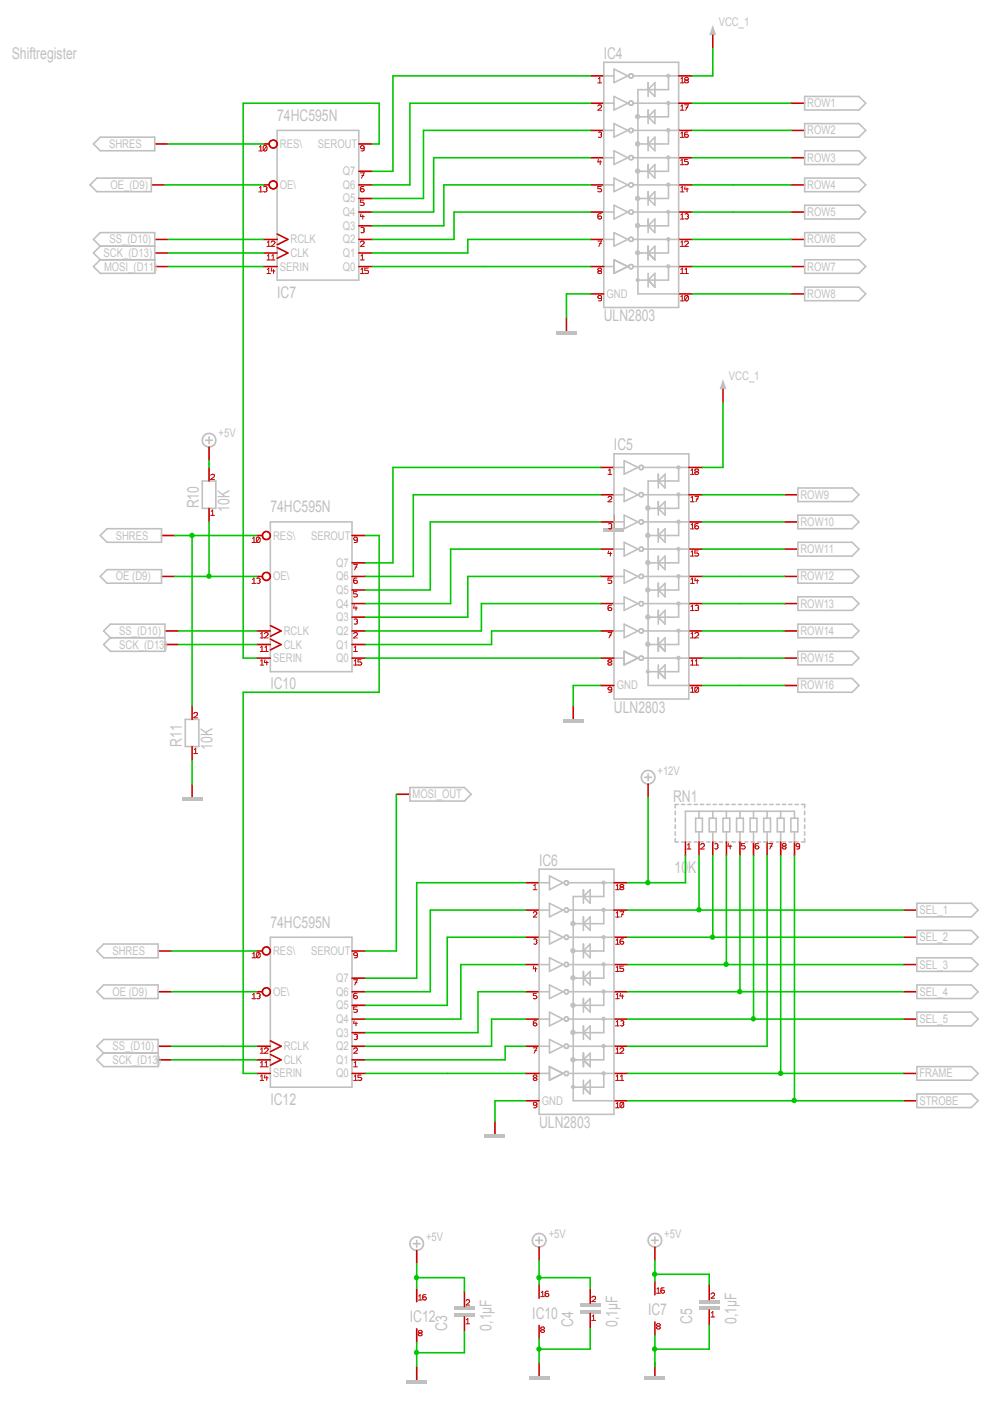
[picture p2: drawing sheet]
<svg xmlns="http://www.w3.org/2000/svg" width="210mm" height="297mm" viewBox="0 0 210 297" stroke-linecap="round" stroke-linejoin="round" font-family="sans-serif">
<path d="M121.5 149.6v2.9" fill="none" stroke="#c80000" stroke-width=".34"/>
<path d="M119.4 152.5h4.3v.7h-4.3z" fill-rule="evenodd" fill="#c0c0c0"/>
<path d="M130.2 109.2v2.9" fill="none" stroke="#c80000" stroke-width=".34"/>
<path d="M128 112.1h4.3v.7h-4.3z" fill-rule="evenodd" fill="#c0c0c0"/>
<path d="M84 168.4h2.9" fill="none" stroke="#c80000" stroke-width=".34"/>
<path d="M86.9 167h11.6l1.4 1.4-1.4 1.4h-11.6z" fill="none" stroke="#c0c0c0" stroke-width=".34"/>
<g fill="#c0c0c0">
<path d="M148.2 275.6h4.4v.7h-4.4z" fill-rule="evenodd"/>
<path d="M148.2 277h4.4v.7h-4.4z" fill-rule="evenodd"/>
</g>
<path d="M150.4 272.4v3.2M150.4 277.7v3.3" fill="none" stroke="#c80000" stroke-width=".34"/>
<path d="M150.7 274.4l.3-.3 .4 .1v.5l-.7 .6h.8M150.7 279.2h.8M150.8 278.4l.3-.3v1.1" fill="none" stroke="#c80000" stroke-width=".21"/>
<g fill="#c0c0c0">
<path d="M123 276.3h4.3v.7h-4.3z" fill-rule="evenodd"/>
<path d="M123 277.7h4.3v.8h-4.3z" fill-rule="evenodd"/>
</g>
<path d="M125.1 273.1v3.2M125.1 278.5v3.2" fill="none" stroke="#c80000" stroke-width=".34"/>
<path d="M125.5 275.1a.42 .42 0 0 1 .4-.3 .42 .42 0 0 1 .4 .3l-.1 .3-.7 .6h.8M125.5 280h.8M125.6 279.1l.3-.3v1.2" fill="none" stroke="#c80000" stroke-width=".21"/>
<g fill="#c0c0c0">
<path d="M96.3 277h4.3v.7h-4.3z" fill-rule="evenodd"/>
<path d="M96.3 278.5h4.3v.7h-4.3z" fill-rule="evenodd"/>
</g>
<g fill="none" stroke="#c80000" stroke-width=".34">
<path d="M44.3 99.1v2.9M44.3 107.8v2.9M40.7 149.6v2.9M40.7 158.3v2.9M145.3 178.5v2.9M148.2 178.5v2.9M151.1 178.5v2.9M154 178.5v2.9M156.9 178.5v2.9M159.8 178.5v2.9M162.6 178.5v2.9M165.5 178.5v2.9"/>
<path d="M168.4 178.5v2.9M111.4 198.7h2.9M111.4 193h2.9M111.4 187.2h2.9M130.2 198.7h2.9M111.4 204.5h2.9M111.4 210.3h2.9M111.4 216.1h2.9M130.2 204.5h2.9M130.2 210.3h2.9M130.2 216.1h2.9M111.4 221.8h2.9"/>
<path d="M111.4 233.4h2.9M130.2 221.8h2.9M130.2 227.6h2.9M130.2 233.4h2.9M98.5 273.8v3.2M98.5 279.2v3.2"/>
</g>
<g fill="none" stroke="#c80000" stroke-width=".21">
<path d="M44.7 100.8a.42 .42 0 0 1 .4-.3 .42 .42 0 0 1 .4 .4l-.8 .7h.8M44.7 109.3h.8M44.8 108.4l.3-.3v1.2M41.1 151.3a.42 .42 0 0 1 .4-.3 .42 .42 0 0 1 .4 .3l-.1 .3-.7 .6h.8M41.1 159.8h.8M41.2 158.9l.3-.3v1.2M145.8 179.2l.3-.3v1.1M148.5 179.2a.42 .42 0 0 1 .4-.4 .42 .42 0 0 1 .5 .4l-.1 .2-.8 .6h.9M151.6 178.9a.41 .41 0 0 1 .4 0 .41 .41 0 0 1 .2 .3l-.1 .2M152.1 179.4h.1M152.1 179.4l.1 .3a.42 .42 0 0 1-.6 .2M154.4 178.9l-.1 .5h.9"/>
<path d="M154.8 179.2v.8M157.9 178.9h-.7v.4h.5l.3 .4a.51 .51 0 0 1-.8 .2M160.8 178.9h-.6l-.1 .8a.4 .4 0 0 0 .5 .3 .4 .4 0 0 0 .2-.6 .45 .45 0 0 0-.7 .2M163 178.9h.8l-.6 1.1M163.3 179.4h.4M165.9 179l.2-.1h.4l.2 .1v.2l-.8 .4 .2 .4h.4l.2-.4-.8-.4zM169.5 179.2l-.4 .3-.3-.3a.39 .39 0 0 1 .4-.4 .39 .39 0 0 1 .3 .4v.7l-.6 .1M113.1 193.6a.39 .39 0 0 1 .4-.3 .39 .39 0 0 1 .3 .4l-.7 .7h.7M113.1 188.6h.7M113.2 199.2l.2-.1 .3 .1v.4M113.2 187.8l.3-.3v1.1M113.7 199.6h.1"/>
<path d="M113.7 199.6l.1 .3a.42 .42 0 0 1-.6 .2M130.6 199.3l.3-.2v1.1M132.2 199.1l-.6 .1-.2 .7a.42 .42 0 0 0 .4 .3 .42 .42 0 0 0 .4-.3v-.1a.44 .44 0 0 0-.4-.3 .44 .44 0 0 0-.4 .3M145.7 180h.8M113.2 204.9l-.1 .5h.7M113.5 205.1v.9M113.7 210.6h-.6v.5h.4l.3 .3-.1 .3-.2 .1-.4-.1M113.7 216.4l-.5 .1-.1 .8a.39 .39 0 0 0 .4 .2 .39 .39 0 0 0 .3-.4 .41 .41 0 0 0-.3-.2 .41 .41 0 0 0-.4 .2M130.5 206h.8M130.5 211.8h.8M130.5 217.5h.8M130.5 200.2h.8"/>
<path d="M130.6 205.1l.3-.2v1.1M130.6 210.9l.3-.3v1.2M130.6 216.7l.3-.3v1.1M131.6 216.5a.41 .41 0 0 1 .4-.1 .41 .41 0 0 1 .2 .4v.2M131.6 210.6l-.2 .6h.8M132 210.9v.9M132 217h.2M132.2 204.9h-.8v.4h.6l.2 .3-.2 .4-.6-.1M132.2 217v.3a.44 .44 0 0 1-.6 .1M113.1 222.2h.7l-.6 1.1M113.4 222.7h.3M113.8 234.1a.39 .39 0 0 1-.4 .3 .39 .39 0 0 1-.3-.4 .39 .39 0 0 1 .4-.3 .39 .39 0 0 1 .3 .3l-.1 .7-.5 .2"/>
<path d="M130.5 223.3h.8M130.5 229.1h.8M130.5 234.9h.8M130.6 222.5l.3-.3v1.1M130.6 228.2l.3-.3v1.2M130.6 234l.3-.3v1.2M131.4 222.5a.42 .42 0 0 1 .4-.3 .42 .42 0 0 1 .4 .3v.2l-.8 .6h.8M131.4 229.1h.8M131.6 228.2l.3-.3v1.2M132.2 233.8v.9l-.2 .2-.4-.2M132.2 233.8a.45 .45 0 0 0-.8 .2l.2 .7M132.2 233.8l-.6 .9"/>
<path d="M98.8 275.8l.3-.3 .4 .2v.4l-.7 .6h.8M98.9 279.8l.3-.2v1.1M98.8 280.7h.8"/>
</g>
<g fill="none" stroke="#c0c0c0" stroke-width=".34">
<path d="M42.9 102h2.9v5.8h-2.9zM39.3 152.5h2.9v5.8h-2.9zM143.2 172v.7M143.2 173.5v.7M143.2 174.9v.7M143.2 176.4v.7M143.2 177.8v.7h.6M143.8 170.6h-.6v.7M144.5 170.6h.7M144.5 178.5h.7M145.8 170.6h.7M145.8 178.5h.7"/>
<path d="M147.2 170.6h.7M147.2 178.5h.7M147.5 173.5h1.4v2.9h-1.4zM148.2 172v1.5M148.2 176.4v2.1M148.5 170.6h.7M148.5 178.5h.7M149.9 170.6h.6M149.9 178.5h.6M150.4 173.5h1.4v2.9h-1.4zM151.1 172v1.5M151.1 176.4v2.1"/>
<path d="M151.2 170.6h.6M151.2 178.5h.6M152.5 170.6h.7M152.5 178.5h.7M153.3 173.5h1.4v2.9h-1.4zM153.9 170.6h.7M153.9 178.5h.7M154 172v1.5M154 176.4v2.1M155.2 170.6h.7M155.2 178.5h.7M156.2 173.5h1.4v2.9h-1.4z"/>
<path d="M156.5 170.6h.7M156.5 178.5h.7M156.9 172v1.5M156.9 176.4v2.1M157.9 170.6h.6M157.9 178.5h.6M159 173.5h1.5v2.9h-1.5zM159.2 170.6h.7M159.2 178.5h.7M159.8 172v1.5M159.8 176.4v2.1M160.6 170.6h.6"/>
<path d="M160.6 178.5h.6M161.9 170.6h.7M161.9 178.5h.7M161.9 173.5h1.5v2.9h-1.5zM162.6 172v1.5M162.6 176.4v2.1M163.2 170.6h.7M163.2 178.5h.7M164.6 170.6h.6M164.6 178.5h.6M164.8 173.5h1.4v2.9h-1.4zM165.5 172v1.5"/>
<path d="M165.5 176.4v2.1M165.9 170.6h.7M165.9 178.5h.7M167.3 170.6h.6M167.3 178.5h.6M167.7 173.5h1.5v2.9h-1.5zM168.4 173.5v-1.5h-23.1v6.5M168.4 176.4v2.1M168.6 170.6h.6M168.6 178.5h.6M169.9 170.6h.7v.7M170.6 172v.7"/>
<path d="M170.6 173.5v.7M170.6 174.9v.7M170.6 176.4v.7M170.6 177.8v.7h-.7M114.3 184.3h15.9v52h-15.9z"/>
</g>
<g fill="#c0c0c0">
<circle cx="121.5" cy="224.7" r=".57"/>
<circle cx="121.5" cy="218.9" r=".57"/>
<circle cx="121.5" cy="213.1" r=".57"/>
<circle cx="121.5" cy="207.3" r=".57"/>
<circle cx="121.5" cy="201.6" r=".57"/>
<circle cx="121.5" cy="195.8" r=".57"/>
</g>
<g fill="none" stroke="#c0c0c0" stroke-width=".34">
<path d="M121.5 195.8h4.4M123.7 188.6v2.9M123.7 194.4v2.9M123.7 190.1l1.4-1.5v2.9zM125.1 194.4v2.9l-1.4-1.5zM125.9 190.1h-4.4v43.3h8.7M121.5 201.6h4.4M121.5 207.4h4.4M121.5 213.1h4.4M121.5 218.9h4.4M123.7 200.2v2.9M123.7 206v2.8"/>
<path d="M123.7 211.7v2.9M123.7 217.5v2.9M123.7 218.9l1.4-1.4v2.9zM125.1 200.2v2.9l-1.4-1.5zM125.1 206v2.8l-1.4-1.4zM125.1 211.7v2.9l-1.4-1.5zM121.5 224.7h4.4M123.7 223.3v2.8M125.1 223.3v2.8l-1.4-1.4z"/>
</g>
<g fill="#c0c0c0">
<circle cx="128" cy="221.8" r=".46"/>
<circle cx="128" cy="216" r=".45"/>
<circle cx="128" cy="210.2" r=".46"/>
<circle cx="128" cy="204.4" r=".45"/>
<circle cx="128" cy="198.7" r=".45"/>
<circle cx="128" cy="192.9" r=".46"/>
<circle cx="128" cy="187.1" r=".45"/>
</g>
<g fill="none" stroke="#c0c0c0" stroke-width=".34">
<path d="M114.3 187.2h2.2M114.3 193h2.2M114.3 198.7h2.2M116.5 185.7l2.9 1.5-2.9 1.4zM116.5 191.5l2.9 1.5-2.9 1.4zM116.5 197.3l2.9 1.4-2.9 1.5zM120.5 187.2h9.7M120.5 193h9.7M120.5 198.7h9.7M128 187.2v2.9h-2.1M128 193v2.8h-2.1M128 198.7v2.9h-2.1"/>
<path d="M114.3 204.5h2.2M114.3 216.1h2.2M114.3 210.3h2.2M116.5 203.1l2.9 1.4-2.9 1.5zM116.5 208.8l2.9 1.5-2.9 1.4zM116.5 214.6l2.9 1.5-2.9 1.4zM120.5 204.5h9.7M120.5 216.1h9.7M120.5 210.3h9.7M128 204.5v2.9h-2.1M128 210.3v2.8h-2.1M128 216.1v2.8h-2.1"/>
<path d="M114.3 221.8h2.2M116.5 226.1l2.9 1.5-2.9 1.4zM120.5 221.8h9.7M128 221.8v2.9h-2.1"/>
<circle cx="120.1" cy="198.7" r=".46"/>
<circle cx="120.1" cy="192.9" r=".45"/>
<circle cx="120.1" cy="187.2" r=".45"/>
<circle cx="120.1" cy="204.5" r=".45"/>
<circle cx="120.1" cy="210.3" r=".46"/>
<circle cx="120.1" cy="216.1" r=".45"/>
<circle cx="120.1" cy="221.8" r=".46"/>
</g>
<path d="M130.2 187.2h2.9M130.2 193h2.9" fill="none" stroke="#c80000" stroke-width=".34"/>
<path d="M130.5 188.6h.8M130.5 194.4h.8M130.6 187.8l.3-.3v1.1M130.6 193.6l.3-.3v1.1M131.4 187.7v.2l.8 .4v.2l-.2 .1-.6-.1v-.2l.8-.4v-.2l-.2-.2zM131.4 193.3h.8l-.5 1.1M131.7 193.8h.5" fill="none" stroke="#c80000" stroke-width=".21"/>
<g fill="#c0c0c0">
<circle cx="128" cy="227.6" r=".45"/>
<circle cx="121.5" cy="230.4" r=".45"/>
</g>
<g fill="none" stroke="#c0c0c0" stroke-width=".34">
<path d="M130.2 96.2h15.9v52h-15.9zM114.3 227.6h2.2M116.5 220.4l2.9 1.4-2.9 1.5zM116.5 226.1l2.9 1.5-2.9 1.4zM120.8 227.6h9.4M123.7 223.3v2.8M123.7 229v2.9M123.7 224.7l1.4 1.4M125.1 229v2.9l-1.4-1.4zM128 227.6v2.9h-6.5"/>
<circle cx="120.1" cy="227.6" r=".46"/>
</g>
<g fill="none" stroke="#c80000" stroke-width=".34">
<path d="M127.3 99.1h2.9M127.3 116.4h2.9M127.3 110.7h2.9M127.3 104.9h2.9M146.1 116.4h2.8M146.1 110.7h2.8M127.3 122.2h2.9M127.3 128h2.9M127.3 133.8h2.9M146.1 122.2h2.8M146.1 128h2.8M146.1 133.8h2.8"/>
<path d="M146.1 139.5h2.8M127.3 145.3h2.9M146.1 145.3h2.8M111.4 227.6h2.9"/>
</g>
<g fill="none" stroke="#c80000" stroke-width=".21">
<path d="M129 99.7l.3-.3v1.2M128.9 105.5a.42 .42 0 0 1 .5-.3 .42 .42 0 0 1 .3 .4l-.8 .8h.8M128.9 100.6h.8M129 111.1a.41 .41 0 0 1 .5-.1 .41 .41 0 0 1 .2 .4l-.1 .2M129 116.8l-.1 .5h.8M129.4 117.1v.8M129.5 111.6h.1M129.6 111.6l.1 .2a.42 .42 0 0 1-.7 .3M146.4 117.9h.8M146.4 112.1h.8M146.5 111.3l.3-.3v1.1M146.5 117.1l.3-.3v1.1"/>
<path d="M148 116.8h-.7v.5h.7l.1 .3a.54 .54 0 0 1-.8 .2M148 111l-.6 .1-.1 .7a.39 .39 0 0 0 .5 .3 .39 .39 0 0 0 .2-.5 .42 .42 0 0 0-.7 .2M128.9 134.1h.8l-.6 1.2M129.2 134.7h.4M129.6 122.6h-.7v.4l.7 .1 .1 .3a.51 .51 0 0 1-.8 .2M129.6 128.3l-.6 .1-.1 .8a.42 .42 0 0 0 .4 .3 .42 .42 0 0 0 .4-.3v-.1a.44 .44 0 0 0-.4-.3 .44 .44 0 0 0-.4 .3M146.4 123.7h.8M146.4 129.5h.8M146.4 135.3h.8M146.5 122.9l.3-.3v1.1M146.5 128.6l.3-.3v1.2M146.5 134.4l.3-.3v1.2"/>
<path d="M147.3 134.4a.39 .39 0 0 1 .5-.3 .39 .39 0 0 1 .2 .6l-.7 .6h.8M147.4 128.4a.42 .42 0 0 1 .7 .2l-.1 .3M147.4 122.6l-.1 .5h.8M147.8 122.9v.8M147.9 128.9h.1M148 128.9l.1 .3a.45 .45 0 0 1-.7 .2M129.7 146a.42 .42 0 0 1-.4 .3 .42 .42 0 0 1-.4-.4 .44 .44 0 0 1 .4-.2 .44 .44 0 0 1 .4 .2l-.1 .8-.6 .1M146.4 141h.8M146.4 146.8h.8M146.5 140.2l.3-.3v1.1M146.5 145.9l.3-.2v1.1M147.3 141h.8"/>
<path d="M147.4 140.2l.3-.3v1.1M148 145.8l.1 .7a.47 .47 0 0 1-.7 .2M148 145.8a.47 .47 0 0 0-.7 .1l.1 .8M148 145.8l-.6 .9M113.2 227.9l-.1 .4 .7 .4-.1 .4h-.5l-.1-.2v-.2l.7-.4-.1-.4z"/>
</g>
<g fill="#c0c0c0">
<circle cx="137.4" cy="136.6" r=".57"/>
<circle cx="137.3" cy="130.8" r=".57"/>
<circle cx="137.4" cy="125.1" r=".57"/>
<circle cx="137.3" cy="119.3" r=".57"/>
<circle cx="137.4" cy="113.5" r=".57"/>
<circle cx="137.4" cy="107.7" r=".57"/>
</g>
<g fill="none" stroke="#c0c0c0" stroke-width=".34">
<path d="M137.4 113.5h4.3M137.4 119.3h4.3M137.4 107.8h4.3M139.6 100.5v3M139.6 106.3v2.9M139.6 112.1v2.9M139.6 117.9v2.9M139.6 102l1.4-1.5v3zM139.6 113.5l1.4-1.4v2.9zM139.6 119.3l1.4-1.4v2.9zM141 106.3v2.9l-1.4-1.4zM141.7 102h-4.3v43.3h8.7"/>
<path d="M137.4 125.1h4.3M137.4 130.9h4.3M137.4 136.7h4.3M139.6 123.7v2.8M139.6 129.4v2.9M139.6 135.2v2.9M139.6 125.1l1.4-1.4v2.8zM141 129.4v2.9l-1.4-1.4zM141 135.2v2.9l-1.4-1.4z"/>
</g>
<g fill="#c0c0c0">
<circle cx="143.9" cy="133.7" r=".45"/>
<circle cx="143.9" cy="128" r=".45"/>
<circle cx="143.8" cy="122.2" r=".46"/>
<circle cx="143.9" cy="116.4" r=".45"/>
<circle cx="143.8" cy="110.6" r=".46"/>
<circle cx="143.9" cy="104.8" r=".45"/>
<circle cx="143.9" cy="99.1" r=".45"/>
</g>
<g fill="none" stroke="#c0c0c0" stroke-width=".34">
<path d="M130.2 99.1h2.1M132.3 97.7l3 1.4-3 1.4zM136.4 99.1h9.7M143.9 99.1v2.9h-2.2M130.2 104.9h2.1M130.2 110.7h2.1M130.2 116.4h2.1M132.3 103.5l3 1.4-3 1.4zM132.3 109.2l3 1.5-3 1.4zM132.3 115l3 1.4-3 1.5zM136.4 104.9h9.7M136.4 110.7h9.7"/>
<path d="M136.4 116.4h9.7M143.9 104.9v2.9h-2.2M143.9 110.7v2.8h-2.2M143.9 116.4v2.9h-2.2M130.2 128h2.1M130.2 122.2h2.1M130.2 133.8h2.1M132.3 138.1l3 1.4-3 1.5zM132.3 120.8l3 1.4-3 1.5zM132.3 126.5l3 1.5-3 1.4zM136.4 128h9.7M136.4 122.2h9.7"/>
<path d="M136.4 133.8h9.7M143.9 122.2v2.9h-2.2M143.9 128v2.9h-2.2M143.9 133.8v2.9h-2.2"/>
<circle cx="136" cy="99.1" r=".47"/>
<circle cx="136" cy="110.6" r=".46"/>
<circle cx="136" cy="104.9" r=".46"/>
<circle cx="136" cy="116.4" r=".46"/>
<circle cx="136" cy="128" r=".47"/>
<circle cx="136" cy="133.7" r=".46"/>
<circle cx="136" cy="122.2" r=".45"/>
</g>
<path d="M146.1 99.1h2.8M146.1 104.9h2.8" fill="none" stroke="#c80000" stroke-width=".34"/>
<path d="M146.5 99.7l.3-.3v1.2M147.5 99.4l-.2 .4 .8 .4-.2 .4-.6-.2v-.2l.8-.4-.2-.4zM146.4 100.6h.8M146.4 106.4h.8M146.5 105.5l.3-.3v1.2M147.3 105.2h.8l-.6 1.2M147.6 105.8h.4" fill="none" stroke="#c80000" stroke-width=".21"/>
<g fill="#c0c0c0">
<circle cx="143.8" cy="139.5" r=".46"/>
<circle cx="137.4" cy="142.4" r=".44"/>
</g>
<g fill="none" stroke="#c0c0c0" stroke-width=".34">
<path d="M128 13.2h15.9v52h-15.9zM130.2 139.5h2.1M132.3 132.3l3 1.5-3 1.4zM132.3 138.1l3 1.4-3 1.5zM136.7 139.5h9.4M139.6 135.2v2.9M139.6 136.7l1.4 1.4M143.9 139.5v2.9h-6.5M139.6 142.4l1.4-1.4v2.8zM139.6 141v2.8"/>
<circle cx="136" cy="139.5" r=".47"/>
</g>
<g fill="none" stroke="#c80000" stroke-width=".34">
<path d="M125.1 16.1h2.9M125.1 33.4h2.9M125.1 39.2h2.9M125.1 27.6h2.9M125.1 21.9h2.9M143.9 33.4h2.9M143.9 39.2h2.9M143.9 27.6h2.9M125.1 45h2.9M125.1 50.8h2.9M143.9 45h2.9M143.9 50.8h2.9"/>
<path d="M143.9 56.5h2.9M125.1 62.3h2.9M143.9 62.3h2.9M127.3 139.5h2.9"/>
</g>
<g fill="none" stroke="#c80000" stroke-width=".21">
<path d="M126.7 17.6h.9M126.9 16.7l.3-.3v1.2M126.7 22.5a.42 .42 0 0 1 .4-.3 .42 .42 0 0 1 .5 .3l-.1 .3-.8 .6h.9M126.9 28.1a.41 .41 0 0 1 .4-.1 .41 .41 0 0 1 .3 .4l-.1 .2M126.9 33.8l-.2 .5h.9M127.3 34v.9M127.3 28.6h.2M127.5 39.5h-.8v.5l.8 .1 .1 .3a.51 .51 0 0 1-.9 .2M127.5 28.6l.1 .2a.42 .42 0 0 1-.7 .2M144.2 34.9h.8M144.2 29.1h.8M144.4 28.3l.3-.3v1.1"/>
<path d="M144.4 34l.3-.2v1.1M144.4 39.8l.3-.3v1.2M145.2 39.5v.6h.8M145.7 39.8v.9M145.8 33.8h-.6v.4h.5l.3 .4-.3 .3-.5-.1M145.8 28l-.6 .1v.7a.41 .41 0 0 0 .4 .3 .41 .41 0 0 0 .4-.4 .42 .42 0 0 0-.8-.1v.1M126.7 51.1h.9l-.6 1.1M127 51.6h.5M127.5 45.3l-.6 .1-.2 .8a.39 .39 0 0 0 .6 .2 .39 .39 0 0 0 .2-.5 .47 .47 0 0 0-.8 .2M144.2 40.7h.8M144.2 46.4h.8M144.2 52.2h.8"/>
<path d="M144.2 58h.8M144.4 45.6l.3-.3v1.1M144.4 51.4l.3-.3v1.1M144.4 57.1l.3-.2v1.1M145.2 51.4a.42 .42 0 0 1 .4-.3 .42 .42 0 0 1 .4 .3l-.8 .8h.8M145.2 58h.8M145.2 45.4a.42 .42 0 0 1 .8 .2l-.2 .3M145.2 57.1l.3-.2v1.1M145.8 45.9h.1M145.8 45.9l.2 .2a.42 .42 0 0 1-.3 .3 .42 .42 0 0 1-.5 0M127.6 63a.42 .42 0 0 1-.5 .3 .42 .42 0 0 1-.4-.4 .44 .44 0 0 1 .4-.3 .44 .44 0 0 1 .5 .3l-.1 .8-.6 .1M144.2 63.8h.8"/>
<path d="M144.4 62.9l.3-.2v1.1M145.8 62.7l.2 .8a.42 .42 0 0 1-.8 .2M145.8 62.7a.44 .44 0 0 0-.6 .2v.8M145.8 62.7l-.6 1M128.9 140.1v.2l.8 .3-.2 .4h-.4l-.2-.4 .8-.3v-.2l-.2-.2h-.4z"/>
</g>
<g fill="#c0c0c0">
<circle cx="135.2" cy="53.6" r=".56"/>
<circle cx="135.2" cy="47.8" r=".57"/>
<circle cx="135.2" cy="42.1" r=".57"/>
<circle cx="135.2" cy="36.3" r=".57"/>
<circle cx="135.2" cy="30.5" r=".57"/>
<circle cx="135.2" cy="24.7" r=".56"/>
</g>
<g fill="none" stroke="#c0c0c0" stroke-width=".34">
<path d="M137.4 17.5v2.9M138.9 17.5v2.9l-1.5-1.4zM139.6 19h-4.3v43.3h8.6M135.3 30.5h4.3M135.3 36.3h4.3M135.3 24.8h4.3M137.4 23.3v2.9M137.4 29.1v2.9M137.4 34.9v2.9M137.4 24.8l1.5-1.5v2.9zM138.9 29.1v2.9l-1.5-1.5zM138.9 34.9v2.9l-1.5-1.5z"/>
<path d="M135.3 42.1h4.3M135.3 47.9h4.3M135.3 53.6h4.3M137.4 40.6v2.9M137.4 46.4v2.9M137.4 52.2v2.9M137.4 42.1l1.5-1.5v2.9zM137.4 53.6l1.5-1.4v2.9zM138.9 46.4v2.9l-1.5-1.4z"/>
</g>
<g fill="#c0c0c0">
<circle cx="141.7" cy="50.7" r=".46"/>
<circle cx="141.7" cy="44.9" r=".45"/>
<circle cx="141.7" cy="39.2" r=".46"/>
<circle cx="141.7" cy="33.4" r=".45"/>
<circle cx="141.7" cy="27.6" r=".46"/>
<circle cx="141.7" cy="21.8" r=".46"/>
<circle cx="141.7" cy="16.1" r=".45"/>
</g>
<g fill="none" stroke="#c0c0c0" stroke-width=".34">
<path d="M128 16.1h2.2M130.2 14.6l2.9 1.5-2.9 1.4zM134.2 16.1h9.7M141.7 16.1v2.9h-2.1M128 21.9h2.2M128 27.6h2.2M128 33.4h2.2M128 39.2h2.2M130.2 20.4l2.9 1.5-2.9 1.4zM130.2 26.2l2.9 1.4-2.9 1.5zM130.2 32l2.9 1.4-2.9 1.5zM130.2 37.8l2.9 1.4-2.9 1.4z"/>
<path d="M134.2 21.9h9.7M134.2 27.6h9.7M134.2 33.4h9.7M134.2 39.2h9.7M141.7 21.9v2.9h-2.1M141.7 27.6v2.9h-2.1M141.7 33.4v2.9h-2.1M141.7 39.2v2.9h-2.1M128 45h2.2M128 50.8h2.2M130.2 55.1l2.9 1.4-2.9 1.5zM130.2 43.5l2.9 1.5-2.9 1.4z"/>
<path d="M134.2 45h9.7M134.2 50.8h9.7M141.7 45v2.9h-2.1M141.7 50.8v2.8h-2.1"/>
<circle cx="133.8" cy="16.1" r=".47"/>
<circle cx="133.8" cy="27.6" r=".47"/>
<circle cx="133.8" cy="39.2" r=".47"/>
<circle cx="133.8" cy="33.4" r=".46"/>
<circle cx="133.8" cy="21.9" r=".46"/>
<circle cx="133.8" cy="50.7" r=".46"/>
<circle cx="133.8" cy="45" r=".46"/>
</g>
<path d="M143.9 16.1h2.9M143.9 21.9h2.9" fill="none" stroke="#c80000" stroke-width=".34"/>
<path d="M144.2 17.6h.8M144.4 16.7l.3-.3v1.2M145.2 16.6v.2l.8 .4v.2l-.2 .2-.6-.2v-.2l.8-.4-.2-.4h-.4zM144.2 23.4h.8M144.4 22.5l.3-.3v1.2M145.2 22.2h.8l-.6 1.2M145.5 22.8h.3" fill="none" stroke="#c80000" stroke-width=".21"/>
<g fill="#c0c0c0">
<circle cx="141.7" cy="56.5" r=".46"/>
<circle cx="135.2" cy="59.4" r=".44"/>
</g>
<g fill="none" stroke="#c0c0c0" stroke-width=".34">
<path d="M21.3 29.1h11.5v2.9h-11.5l-1.5-1.5zM58.8 27.6h17.3v31.8h-17.3zM128 56.5h2.2M130.2 49.3l2.9 1.5-2.9 1.4zM130.2 55.1l2.9 1.4-2.9 1.5zM134.5 56.5h9.4M137.4 52.2v2.9M137.4 58v2.9M137.4 53.6l1.5 1.5M138.9 58v2.9l-1.5-1.5zM141.7 56.5v2.9h-6.4M43.6 93.3h1.4"/>
<path d="M44.3 92.6v1.5M21.3 113.5l1.4-1.4h11.5v2.9h-11.5zM57.3 110.7h17.3v31.7h-17.3zM57.3 198.7h17.3v31.8h-17.3zM22 200.2h11.5v2.9h-11.5l-1.5-1.5z"/>
<circle cx="133.8" cy="56.5" r=".47"/>
<circle cx="44.3" cy="93.3" r="1.44"/>
</g>
<g fill="none" stroke="#c80000" stroke-width=".34">
<path d="M32.8 30.5h2.9M55.9 30.5h1.2M55.9 39.2h1.2M76.1 30.5h2.9M76.1 39.2h2.9M76.1 36.3h2.9M55.9 56.5h2.9M55.9 50.8h2.9M55.9 53.6h2.9M58.8 49.6l2.2 1.2-2.2 1.1M58.8 52.5l2.2 1.1-2.2 1.2M76.1 56.5h2.9"/>
<path d="M76.1 50.8h2.9M76.1 53.6h2.9M76.1 42.1h2.9M76.1 45h2.9M76.1 47.9h2.9M125.1 56.5h2.9M44.3 94.8v2.9M34.2 113.5h2.9M54.4 113.5h1.2M74.6 113.5h2.9M74.6 119.3h2.9M54.4 139.5h2.9"/>
<path d="M54.4 122.2h1.2M54.4 133.8h2.9M54.4 136.7h2.9M57.3 132.6l2.3 1.2-2.3 1.1M57.3 135.5l2.3 1.2-2.3 1.1M74.6 139.5h2.9M74.6 122.2h2.9M74.6 133.8h2.9M74.6 136.7h2.9M74.6 125.1h2.9M74.6 128h2.9M74.6 130.9h2.9"/>
<path d="M40.7 166.2v2.9M33.5 201.6h2.9M54.4 201.6h1.2M54.4 210.3h1.2M74.6 201.6h2.9M74.6 210.3h2.9M74.6 207.4h2.9M74.6 213.1h2.9M74.6 216.1h2.9M74.6 218.9h2.9M54.4 227.6h2.9M54.4 221.8h2.9"/>
<path d="M54.4 224.7h2.9M57.3 220.7l2.3 1.1-2.3 1.2M57.3 223.6l2.3 1.1-2.3 1.1M74.6 227.6h2.9M74.6 221.8h2.9M74.6 224.7h2.9M88.3 273.1v2.9M114.3 272.4v2.9M138.9 271.6v2.9M88.3 281.7v2.9M114.3 281v2.9M138.9 280.3v2.9"/>
<circle cx="57.9" cy="39.2" r=".84"/>
<circle cx="57.9" cy="30.5" r=".85"/>
<circle cx="56.5" cy="113.6" r=".85"/>
<circle cx="56.5" cy="122.2" r=".85"/>
<circle cx="56.5" cy="210.3" r=".85"/>
<circle cx="56.5" cy="201.6" r=".85"/>
</g>
<g fill="none" stroke="#c80000" stroke-width=".21">
<path d="M54.9 32h.8M55 31.2l.3-.3v1.1M55 39.8l.3-.3v1.2M55.9 39.6a.44 .44 0 0 1 .4-.1 .44 .44 0 0 1 .3 .4l-.1 .2M56.5 31l.1 .7a.47 .47 0 0 1-.7 .2M56.5 31a.42 .42 0 0 0-.7 .2l.1 .7M56.5 31l-.6 .9M76.4 36.7h.8l-.6 1.1M76.7 37.2h.4M77.1 39.5l-.6 .1-.1 .8a.42 .42 0 0 0 .4 .3 .42 .42 0 0 0 .4-.3v-.1a.42 .42 0 0 0-.4-.3 .42 .42 0 0 0-.4 .3M77.2 31.2a.41 .41 0 0 1-.4 .4 .41 .41 0 0 1-.4-.4 .42 .42 0 0 1 .4-.4 .42 .42 0 0 1 .4 .4l-.1 .7-.6 .1M54.9 40.7h.8"/>
<path d="M56.4 40.1h.1M56.5 40.1l.1 .3a.45 .45 0 0 1-.7 .2M56.6 58h.8M56.6 52.2h.8M56.6 55.1h.8M56.7 51.4l.3-.3v1.1M56.7 54.3l.3-.3v1.1M56.7 57.1l.3-.2v1.1M57.5 51.4a.42 .42 0 0 1 .4-.3 .42 .42 0 0 1 .4 .3l-.1 .2-.7 .6h.8M57.5 55.1h.8M57.6 56.9l-.1 .5h.8M57.6 54.3l.3-.3v1.1"/>
<path d="M58 57.1v.9M76.4 58h.8M76.4 51.4a.42 .42 0 0 1 .4-.3 .42 .42 0 0 1 .4 .3l-.1 .2-.7 .6h.8M76.4 55.1h.8M76.5 48.3a.41 .41 0 0 1 .5-.1 .41 .41 0 0 1 .2 .4l-.1 .2M76.5 54.3l.3-.3v1.1M76.5 57.1l.3-.2v1.1M76.5 45.3l-.1 .6h.8M76.9 45.6v.8M77 48.8h.1M77.1 42.4h-.7v.5h.5l.3 .4a.51 .51 0 0 1-.8 .2M77.1 48.8v.4l-.2 .2-.4-.2"/>
<path d="M78.1 56.9h-.8v.4h.6l.2 .4a.51 .51 0 0 1-.8 .2M127 56.9l-.3 .3 .9 .4-.3 .4-.6-.2v-.2l.9-.4-.3-.3zM53.4 115h.8M53.6 114.2l.2-.3v1.1M55 114l.2 .7a.45 .45 0 0 1-.8 .2M55 114l-.1-.1-.5 .1v.9M55 114l-.6 .9M75 119.7h.8l-.6 1.1M75.8 114.3a.41 .41 0 0 1-.5 .3 .41 .41 0 0 1-.3-.4 .42 .42 0 0 1 .4-.3 .42 .42 0 0 1 .4 .3l-.1 .7-.6 .1M53.4 123.7h.8M53.6 122.9l.2-.3v1.1M54.4 122.6a.44 .44 0 0 1 .5 0 .44 .44 0 0 1 .3 .3l-.2 .2"/>
<path d="M54.9 123.1h.1M55 123.1l.2 .3a.45 .45 0 0 1-.8 .2M55.2 135.3h.7M55.2 138.1h.7M55.2 134.4l.3-.3v1.2M55.2 137.3l.3-.3v1.1M56 134.4a.39 .39 0 0 1 .6-.3 .39 .39 0 0 1 .2 .6l-.8 .6h.9M56 138.1h.9M56.2 137.3l.3-.3v1.1M56.2 139.9l-.2 .6h.9M75 134.4a.39 .39 0 0 1 .5-.3 .39 .39 0 0 1 .2 .6l-.7 .6h.8M75 138.1h.8"/>
<path d="M75.1 131.3a.41 .41 0 0 1 .4 0 .41 .41 0 0 1 .3 .3l-.1 .2M75.1 137.3l.3-.3v1.1M75.1 128.3l-.1 .6h.8M75.3 120.2h.4M75.5 128.6v.9M75.6 131.8h.1M75.7 122.6h-.6l-.1 .8a.42 .42 0 0 0 .4 .3 .42 .42 0 0 0 .4-.3v-.1a.42 .42 0 0 0-.4-.3 .42 .42 0 0 0-.4 .3M75.7 125.4h-.7v.5h.5l.3 .4a.51 .51 0 0 1-.8 .2M75.7 131.8l.1 .3a.44 .44 0 0 1-.7 .1M76.6 139.9h-.7v.4h.5l.3 .4a.51 .51 0 0 1-.8 .2M55.2 141h.7M55.2 140.2l.3-.3v1.1"/>
<path d="M56.6 140.2v.8M75 141h.8M75.1 140.2l.3-.3v1.1M53.4 203.1h.8M53.4 211.8h.8M53.6 202.2l.2-.2v1.1M53.6 210.9l.2-.3v1.2M54.4 210.7a.44 .44 0 0 1 .5-.1 .44 .44 0 0 1 .3 .4l-.2 .2M54.9 211.2h.1M55 202.1l.2 .7a.47 .47 0 0 1-.8 .2M55 202.1a.44 .44 0 0 0-.6 .1v.8M55 211.2l.2 .3a.45 .45 0 0 1-.8 .2"/>
<path d="M55 202.1l-.6 .9M75 207.7h.8l-.6 1.2M75.1 219.4a.41 .41 0 0 1 .4-.1 .41 .41 0 0 1 .3 .4l-.1 .1M75.1 216.4l-.1 .6h.8M75.3 208.3h.4M75.5 216.7v.8M75.6 219.8h.1M75.7 210.6l-.6 .1-.1 .8a.42 .42 0 0 0 .4 .3 .42 .42 0 0 0 .4-.3l-.1-.3a.42 .42 0 0 0-.7 .2M75.7 213.5h-.7v.5l.7 .1 .1 .3a.54 .54 0 0 1-.8 .1M75.7 219.8v.5l-.2 .1-.4-.1M75.8 202.4a.42 .42 0 0 1-.5 .2 .42 .42 0 0 1-.3-.4 .44 .44 0 0 1 .4-.2 .44 .44 0 0 1 .4 .2l-.1 .8-.6 .1M55.2 229.1h.7"/>
<path d="M55.2 223.3h.7M55.2 226.2h.7M55.2 222.5l.3-.3v1.1M55.2 225.3l.3-.3v1.2M55.2 228.2l.3-.3v1.2M56 222.5a.42 .42 0 0 1 .5-.3 .42 .42 0 0 1 .4 .3l-.1 .2-.8 .6h.9M56 226.2h.9M56.2 227.9l-.2 .6h.9M56.2 225.3l.3-.3v1.2M56.6 228.2v.9M75 222.5a.42 .42 0 0 1 .4-.3 .42 .42 0 0 1 .4 .3l-.1 .2-.7 .6h.8M75 229.1h.8"/>
<path d="M75 226.2h.8M75.1 225.3l.3-.3v1.2M75.1 228.2l.3-.3v1.2M76.6 227.9h-.7v.5h.5l.3 .4a.54 .54 0 0 1-.8 .2M88.7 275.6h.8M88.8 274.8l.3-.3v1.1M90.3 274.5l-.6 .1v.9a.42 .42 0 0 0 .7-.2 .42 .42 0 0 0-.4-.4 .42 .42 0 0 0-.4 .4M114.6 274.9h.8M114.8 274.1l.3-.3v1.1M116.3 273.8l-.6 .1-.1 .7a.42 .42 0 0 0 .4 .3 .42 .42 0 0 0 .4-.3v-.1a.42 .42 0 0 0-.4-.3 .42 .42 0 0 0-.4 .3M139.2 274.2h.8M139.3 273.3l.3-.3v1.2"/>
<path d="M140.8 273l-.6 .1-.1 .8 .5 .3 .3-.4a.39 .39 0 0 0-.4-.3 .39 .39 0 0 0-.4 .3M88.9 282.1l-.2 .3 .8 .4-.2 .4-.6-.2v-.2l.8-.4-.2-.3zM114.6 281.6v.1l.8 .4-.1 .4h-.4l-.3-.4 .8-.4v-.1l-.1-.3h-.4zM139.2 280.8v.2l.8 .4v.2l-.2 .2-.6-.2v-.2l.8-.4-.2-.4h-.4z"/>
</g>
<path d="M38.6 169.1h4.3v.7h-4.3z" fill-rule="evenodd" fill="#c0c0c0"/>
<g fill="none" stroke="#c80000" stroke-width=".34">
<path d="M32.1 39.2h2.9M167.7 21.9h2.9M32.8 50.8h2.9M32.8 53.6h2.9M32.8 56.5h2.9M34.2 122.2h2.9M35 133.8h2.8M35 136.7h2.8M191.5 198.7h2.9M191.5 193h2.9M33.5 210.3h2.9M191.5 216.1h2.9"/>
<path d="M191.5 210.3h2.9M191.5 204.5h2.9M33.5 221.8h2.9M33.5 224.7h2.9M88.3 265.1v2.9M114.3 264.4v2.9M138.9 264.4v2.9M138.9 289v2.8"/>
</g>
<g fill="none" stroke="#c0c0c0" stroke-width=".34">
<path d="M20.5 37.8h11.6v2.8h-11.6l-1.4-1.4zM170.6 20.4h11.5l1.5 1.5-1.5 1.4h-11.5zM21.3 52.2l-1.5-1.4 1.5-1.5h11.5v8.7h-11.5l-1.5-1.5 1.5-1.4M21.3 52.2h11.5M21.3 52.2l-1.5 1.4 1.5 1.5M21.3 55.1h11.5M21.3 122.2l1.4-1.4h11.5v2.9h-11.5zM22 133.8l1.4-1.5h11.6v5.8h-11.6l-1.4-1.4 1.4-1.5zM23.4 135.2h11.6M194.4 191.5h11.6l1.4 1.5-1.4 1.4h-11.6zM194.4 197.3h11.6l1.4 1.4-1.4 1.5h-11.6zM20.5 210.3l1.5-1.5h11.5v2.9h-11.5z"/>
<path d="M194.4 203.1h11.6l1.4 1.4-1.4 1.5h-11.6zM194.4 208.8h11.6l1.4 1.5-1.4 1.4h-11.6zM194.4 214.6h11.6l1.4 1.5-1.4 1.4h-11.6zM20.5 221.8l1.5-1.4h11.5v5.7h-11.5l-1.5-1.4 1.5-1.4zM22 223.3h11.5M87.6 263.7h1.5M88.3 263v1.4M113.6 263h1.4M114.3 262.3v1.4M138.1 263h1.5M138.9 262.3v1.4"/>
<circle cx="88.4" cy="263.7" r="1.44"/>
<circle cx="114.3" cy="263" r="1.45"/>
<circle cx="138.9" cy="263" r="1.44"/>
</g>
<path d="M136.7 291.8h4.3v.8h-4.3z" fill-rule="evenodd" fill="#c0c0c0"/>
<path d="M114.3 289v2.8" fill="none" stroke="#c80000" stroke-width=".34"/>
<path d="M112.1 291.8h4.4v.8h-4.4z" fill-rule="evenodd" fill="#c0c0c0"/>
<path d="M88.3 289.7v2.9" fill="none" stroke="#c80000" stroke-width=".34"/>
<path d="M86.2 292.6h4.3v.7h-4.3z" fill-rule="evenodd" fill="#c0c0c0"/>
<g fill="none" stroke="#c0c0c0" stroke-width=".34">
<path d="M136.7 164.8h1.4M137.4 164.1v1.4M194.4 226.1h11.6l1.4 1.5-1.4 1.4h-11.6zM194.4 231.9h11.6l1.4 1.5-1.4 1.4h-11.6z"/>
<circle cx="137.4" cy="164.8" r="1.44"/>
</g>
<path d="M137.4 166.2v2.9M191.5 233.4h2.9M191.5 227.6h2.9" fill="none" stroke="#c80000" stroke-width=".34"/>
<path d="M153.3 80.3l.7 2.2h-1.4z" fill="#c0c0c0"/>
<path d="M153.3 82.5v2.9" fill="none" stroke="#c80000" stroke-width=".34"/>
<path d="M151.1 5.3l.7 2.2h-1.4z" fill="#c0c0c0"/>
<g fill="none" stroke="#c80000" stroke-width=".34">
<path d="M151.1 7.5v2.8M167.7 39.2h2.9M167.7 33.4h2.9M167.7 27.6h2.9M167.7 56.5h2.9M167.7 50.8h2.9M167.7 45h2.9M167.7 62.3h2.9M166.2 116.4h3M166.2 110.7h3M166.2 104.9h3M166.2 139.5h3"/>
<path d="M166.2 133.8h3M166.2 128h3M166.2 122.2h3M166.2 145.3h3M104.9 237.7v2.9"/>
</g>
<g fill="none" stroke="#c0c0c0" stroke-width=".34">
<path d="M170.6 26.2h11.5l1.5 1.4-1.5 1.5h-11.5zM170.6 32h11.5l1.5 1.4-1.5 1.5h-11.5zM170.6 37.8h11.5l1.5 1.4-1.5 1.4h-11.5zM170.6 43.5h11.5l1.5 1.5-1.5 1.4h-11.5zM170.6 49.3h11.5l1.5 1.5-1.5 1.4h-11.5zM170.6 55.1h11.5l1.5 1.4-1.5 1.5h-11.5zM170.6 60.9h11.5l1.5 1.4-1.5 1.5h-11.5zM169.2 103.5h11.5l1.4 1.4-1.4 1.4h-11.5zM169.2 109.2h11.5l1.4 1.5-1.4 1.4h-11.5zM169.2 115h11.5l1.4 1.4-1.4 1.5h-11.5zM169.2 120.8h11.5l1.4 1.4-1.4 1.5h-11.5zM169.2 126.5h11.5l1.4 1.5-1.4 1.4h-11.5z"/>
<path d="M169.2 132.3h11.5l1.4 1.5-1.4 1.4h-11.5zM169.2 138.1h11.5l1.4 1.4-1.4 1.5h-11.5zM169.2 143.8h11.5l1.4 1.5-1.4 1.5h-11.5z"/>
</g>
<path d="M102.8 240.6h4.3v.7h-4.3z" fill-rule="evenodd" fill="#c0c0c0"/>
<path d="M120.1 67.4v2.8" fill="none" stroke="#c80000" stroke-width=".34"/>
<path d="M117.9 70.2h4.4v.8h-4.4z" fill-rule="evenodd" fill="#c0c0c0"/>
<path d="M79 30.5h1.4v-8.6h-28.8v117.6h2.8M35.7 56.5h20.2M79 56.5h46.1M77.5 113.5h2.9v33.3h-28.8v80.8h2.8M77.5 139.5h49.8M84 168.4v33.2h-6.5M162.6 181.4v40.4h-29.5M77.5 227.6h33.9" fill="none" stroke="#00c800" stroke-width=".34"/>
<circle cx="44.3" cy="122.2" r=".57" fill="#00c800"/>
<path d="M44.3 110.7v11.5M37.1 122.2h17.3M36.4 210.3h18M159.8 216.1h31.7" fill="none" stroke="#00c800" stroke-width=".34"/>
<circle cx="159.7" cy="216" r=".56" fill="#00c800"/>
<path d="M159.8 181.4v34.7h-26.7M156.9 210.3h34.6" fill="none" stroke="#00c800" stroke-width=".34"/>
<circle cx="156.8" cy="210.3" r=".57" fill="#00c800"/>
<path d="M156.9 181.4v28.9h-23.8M154 204.5h37.5" fill="none" stroke="#00c800" stroke-width=".34"/>
<circle cx="153.9" cy="204.5" r=".57" fill="#00c800"/>
<path d="M154 181.4v23.1h-20.9" fill="none" stroke="#00c800" stroke-width=".34"/>
<circle cx="151.1" cy="198.7" r=".57" fill="#00c800"/>
<path d="M133.1 198.7h58.4M148.2 193h43.3M151.1 181.4v17.3" fill="none" stroke="#00c800" stroke-width=".34"/>
<circle cx="148.2" cy="192.9" r=".57" fill="#00c800"/>
<g fill="none" stroke="#00c800" stroke-width=".34">
<path d="M125.1 16.1h-41.8v20.2h-4.3M125.1 21.9h-38.2v17.3h-7.9M125.1 39.2h-31v8.7h-15.1M125.1 27.6h-35.3v14.5h-10.8M125.1 33.4h-33.2v11.6h-12.9M146.8 21.9h20.9M125.1 50.8h-25.9v2.8h-20.2M125.1 45h-28.8v5.8h-17.3M127.3 99.1h-44v20.2h-5.8M127.3 110.7h-36.1v14.4h-13.7M127.3 104.9h-39.7v17.3h-10.1M127.3 116.4h-31.8v11.6h-18"/>
<path d="M127.3 133.8h-23.1v2.9h-26.7M127.3 122.2h-28.1v8.7h-21.7M127.3 128h-25.2v5.8h-24.6M111.4 193h-20.2v17.3h-13.7M111.4 187.2h-23.1v20.2h-10.8M111.4 198.7h-16.6v14.4h-17.3M148.2 181.4v11.6h-15.1M111.4 210.3h-10.1v8.6h-23.8M111.4 204.5h-13.7v11.6h-20.2M111.4 216.1h-7.2v5.7h-26.7M111.4 221.8h-4.3v2.9h-29.6"/>
</g>
<circle cx="168.4" cy="233.3" r=".57" fill="#00c800"/>
<path d="M168.4 181.4v52M133.1 233.4h58.4" fill="none" stroke="#00c800" stroke-width=".34"/>
<circle cx="165.5" cy="227.6" r=".57" fill="#00c800"/>
<g fill="none" stroke="#00c800" stroke-width=".34">
<path d="M151.1 10.3v5.8h-4.3M146.8 39.2h20.9M146.8 33.4h20.9M146.8 27.6h20.9M146.8 56.5h20.9M146.8 50.8h20.9M146.8 45h20.9M146.8 62.3h20.9M153.3 85.4v13.7h-4.4M148.9 116.4h17.3M148.9 110.7h17.3M148.9 104.9h17.3"/>
<path d="M148.9 139.5h17.3M148.9 133.8h17.3M148.9 128h17.3M148.9 122.2h17.3M148.9 145.3h17.3M165.5 181.4v46.2M133.1 227.6h58.4"/>
</g>
<circle cx="40.7" cy="113.5" r=".57" fill="#00c800"/>
<g fill="none" stroke="#00c800" stroke-width=".34">
<path d="M35 39.2h20.9M35.7 30.5h20.2M35.7 53.6h20.2M35.7 50.8h20.2M44.3 97.7v1.4M37.1 113.5h17.3M40.7 113.5v36.1M37.8 136.7h16.6M37.8 133.8h16.6M36.4 201.6h18M36.4 224.7h18M36.4 221.8h18"/>
<path d="M125.1 270.9v2.2"/>
</g>
<circle cx="138.8" cy="270.2" r=".57" fill="#00c800"/>
<path d="M138.9 267.3v2.9h11.5v2.2" fill="none" stroke="#00c800" stroke-width=".34"/>
<circle cx="114.3" cy="270.9" r=".57" fill="#00c800"/>
<path d="M114.3 267.3v3.6h10.8" fill="none" stroke="#00c800" stroke-width=".34"/>
<circle cx="88.3" cy="270.9" r=".56" fill="#00c800"/>
<path d="M88.3 268v5.1M88.3 270.9h10.2v2.9M114.3 270.9v1.5M138.9 270.2v1.4" fill="none" stroke="#00c800" stroke-width=".34"/>
<circle cx="137.3" cy="187.1" r=".57" fill="#00c800"/>
<path d="M125.1 62.3h-5v5.1M127.3 145.3h-5.8v4.3M40.7 161.2v5M137.4 169.1v18.1M145.3 181.4v5.8h-12.2M111.4 233.4h-6.5v4.3M98.5 282.4v4.4" fill="none" stroke="#00c800" stroke-width=".34"/>
<circle cx="88.3" cy="286.7" r=".56" fill="#00c800"/>
<path d="M88.3 284.6v2.2h10.2M125.1 281.7v4.3" fill="none" stroke="#00c800" stroke-width=".34"/>
<circle cx="114.3" cy="286" r=".57" fill="#00c800"/>
<path d="M114.3 283.9v2.1h10.8M150.4 281v5" fill="none" stroke="#00c800" stroke-width=".34"/>
<circle cx="138.8" cy="286" r=".57" fill="#00c800"/>
<path d="M88.3 286.8v2.9M114.3 286v3M138.9 283.2v6.5M138.9 286h11.5" fill="none" stroke="#00c800" stroke-width=".34"/>
<g font-size="3.4" fill="#c0c0c0">
<text x="2.5" y="12.5">Shiftregister</text>
<text x="128" y="12.5">IC4</text>
<text x="58.8" y="25.6">74HC595N</text>
<text x="58.8" y="63.1">IC7</text>
<text x="128" y="68.1">ULN2803</text>
<text x="130.2" y="95.5">IC5</text>
<text x="42.2" y="107.8" transform="rotate(-90 42.2 107.8)">R10</text>
<text x="48.7" y="108.5" transform="rotate(-90 48.7 108.5)">10K</text>
<text x="57.3" y="108.6">74HC595N</text>
<text x="57.3" y="146.1">IC10</text>
<text x="130.2" y="151.1">ULN2803</text>
<text x="38.6" y="158.3" transform="rotate(-90 38.6 158.3)">R11</text>
<text x="45" y="159" transform="rotate(-90 45 159)">10K</text>
<text x="142.7" y="170">RN1</text>
<text x="114.3" y="183.6">IC6</text>
<text x="143" y="185.1">10K</text>
<text x="57.3" y="196.7">74HC595N</text>
<text x="57.3" y="234.2">IC12</text>
<text x="114.3" y="239.1">ULN2803</text>
<text x="86.9" y="280.3">IC12</text>
<text x="112.9" y="279.6">IC10</text>
<text x="121.5" y="281.4" transform="rotate(-90 121.5 281.4)">C4</text>
<text x="130.9" y="281.4" transform="rotate(-90 130.9 281.4)">0,1µF</text>
<text x="137.4" y="278.8">IC7</text>
<text x="146.8" y="280.7" transform="rotate(-90 146.8 280.7)">C5</text>
<text x="156.2" y="280.7" transform="rotate(-90 156.2 280.7)">0,1µF</text>
<text x="94.8" y="282.1" transform="rotate(-90 94.8 282.1)">C3</text>
<text x="104.2" y="282.1" transform="rotate(-90 104.2 282.1)">0,1µF</text>
</g>
<g font-size="2.5" fill="#c0c0c0">
<text x="152.4" y="5.4">VCC_1</text>
<text x="171.2" y="22.7">ROW1</text>
<text x="171.2" y="28.5">ROW2</text>
<text x="23.1" y="31.4">SHRES</text>
<text x="59.4" y="31.4">RES\</text>
<text x="67.4" y="31.4">SEROUT</text>
<text x="171.2" y="34.3">ROW3</text>
<text x="23.4" y="40">OE_(D9)</text>
<text x="59.4" y="40">OE\</text>
<text x="72.7" y="37.2">Q7</text>
<text x="72.7" y="40">Q6</text>
<text x="171.2" y="40">ROW4</text>
<text x="72.7" y="42.9">Q5</text>
<text x="72.7" y="45.8">Q4</text>
<text x="171.2" y="45.8">ROW5</text>
<text x="23.2" y="51.6">SS_(D10)</text>
<text x="61.6" y="51.6">RCLK</text>
<text x="72.7" y="48.7">Q3</text>
<text x="72.7" y="51.6">Q2</text>
<text x="171.2" y="51.6">ROW6</text>
<text x="22" y="54.5">SCK_(D13)</text>
<text x="22.1" y="57.4">MOSI_(D11)</text>
<text x="59.4" y="57.4">SERIN</text>
<text x="61.6" y="54.5">CLK</text>
<text x="72.7" y="57.4">Q0</text>
<text x="72.7" y="54.5">Q1</text>
<text x="171.2" y="57.4">ROW7</text>
<text x="128.6" y="63.2">GND</text>
<text x="171.2" y="63.2">ROW8</text>
<text x="154.6" y="80.5">VCC_1</text>
<text x="46.4" y="92.8">+5V</text>
<text x="169.7" y="105.7">ROW9</text>
<text x="169.7" y="111.5">ROW10</text>
<text x="24.6" y="114.4">SHRES</text>
<text x="57.9" y="114.4">RES\</text>
<text x="66" y="114.4">SEROUT</text>
<text x="169.7" y="117.3">ROW11</text>
<text x="24.6" y="123.1">OE (D9)</text>
<text x="57.9" y="123.1">OE\</text>
<text x="71.2" y="120.2">Q7</text>
<text x="71.2" y="123.1">Q6</text>
<text x="71.2" y="125.9">Q5</text>
<text x="169.7" y="123.1">ROW12</text>
<text x="71.2" y="128.8">Q4</text>
<text x="71.2" y="131.7">Q3</text>
<text x="169.7" y="128.8">ROW13</text>
<text x="25.3" y="134.6">SS_(D10)</text>
<text x="25.3" y="137.5">SCK_(D13)</text>
<text x="60.2" y="134.6">RCLK</text>
<text x="60.2" y="137.5">CLK</text>
<text x="71.2" y="134.6">Q2</text>
<text x="71.2" y="137.5">Q1</text>
<text x="169.7" y="134.6">ROW14</text>
<text x="57.9" y="140.4">SERIN</text>
<text x="71.2" y="140.4">Q0</text>
<text x="169.7" y="140.4">ROW15</text>
<text x="130.8" y="146.2">GND</text>
<text x="169.7" y="146.2">ROW16</text>
<text x="139.4" y="164.2">+12V</text>
<text x="87.5" y="169.2">MOSI_OUT</text>
<text x="194.9" y="193.8">SEL_1</text>
<text x="23.8" y="202.5">SHRES</text>
<text x="57.9" y="202.5">RES\</text>
<text x="66" y="202.5">SEROUT</text>
<text x="194.9" y="199.6">SEL_2</text>
<text x="71.2" y="208.2">Q7</text>
<text x="194.9" y="205.4">SEL_3</text>
<text x="23.8" y="211.1">OE (D9)</text>
<text x="57.9" y="211.1">OE\</text>
<text x="71.2" y="211.1">Q6</text>
<text x="71.2" y="214">Q5</text>
<text x="194.9" y="211.1">SEL_4</text>
<text x="71.2" y="216.9">Q4</text>
<text x="71.2" y="219.8">Q3</text>
<text x="194.9" y="216.9">SEL_5</text>
<text x="23.8" y="222.7">SS_(D10)</text>
<text x="23.8" y="225.6">SCK_(D13)</text>
<text x="60.2" y="222.7">RCLK</text>
<text x="60.2" y="225.6">CLK</text>
<text x="71.2" y="222.7">Q2</text>
<text x="71.2" y="225.6">Q1</text>
<text x="57.9" y="228.4">SERIN</text>
<text x="71.2" y="228.4">Q0</text>
<text x="194.9" y="228.4">FRAME</text>
<text x="114.9" y="234.2">GND</text>
<text x="194.9" y="234.2">STROBE</text>
<text x="90.3" y="263.1">+5V</text>
<text x="116.3" y="262.4">+5V</text>
<text x="140.8" y="262.4">+5V</text>
</g>
</svg>
